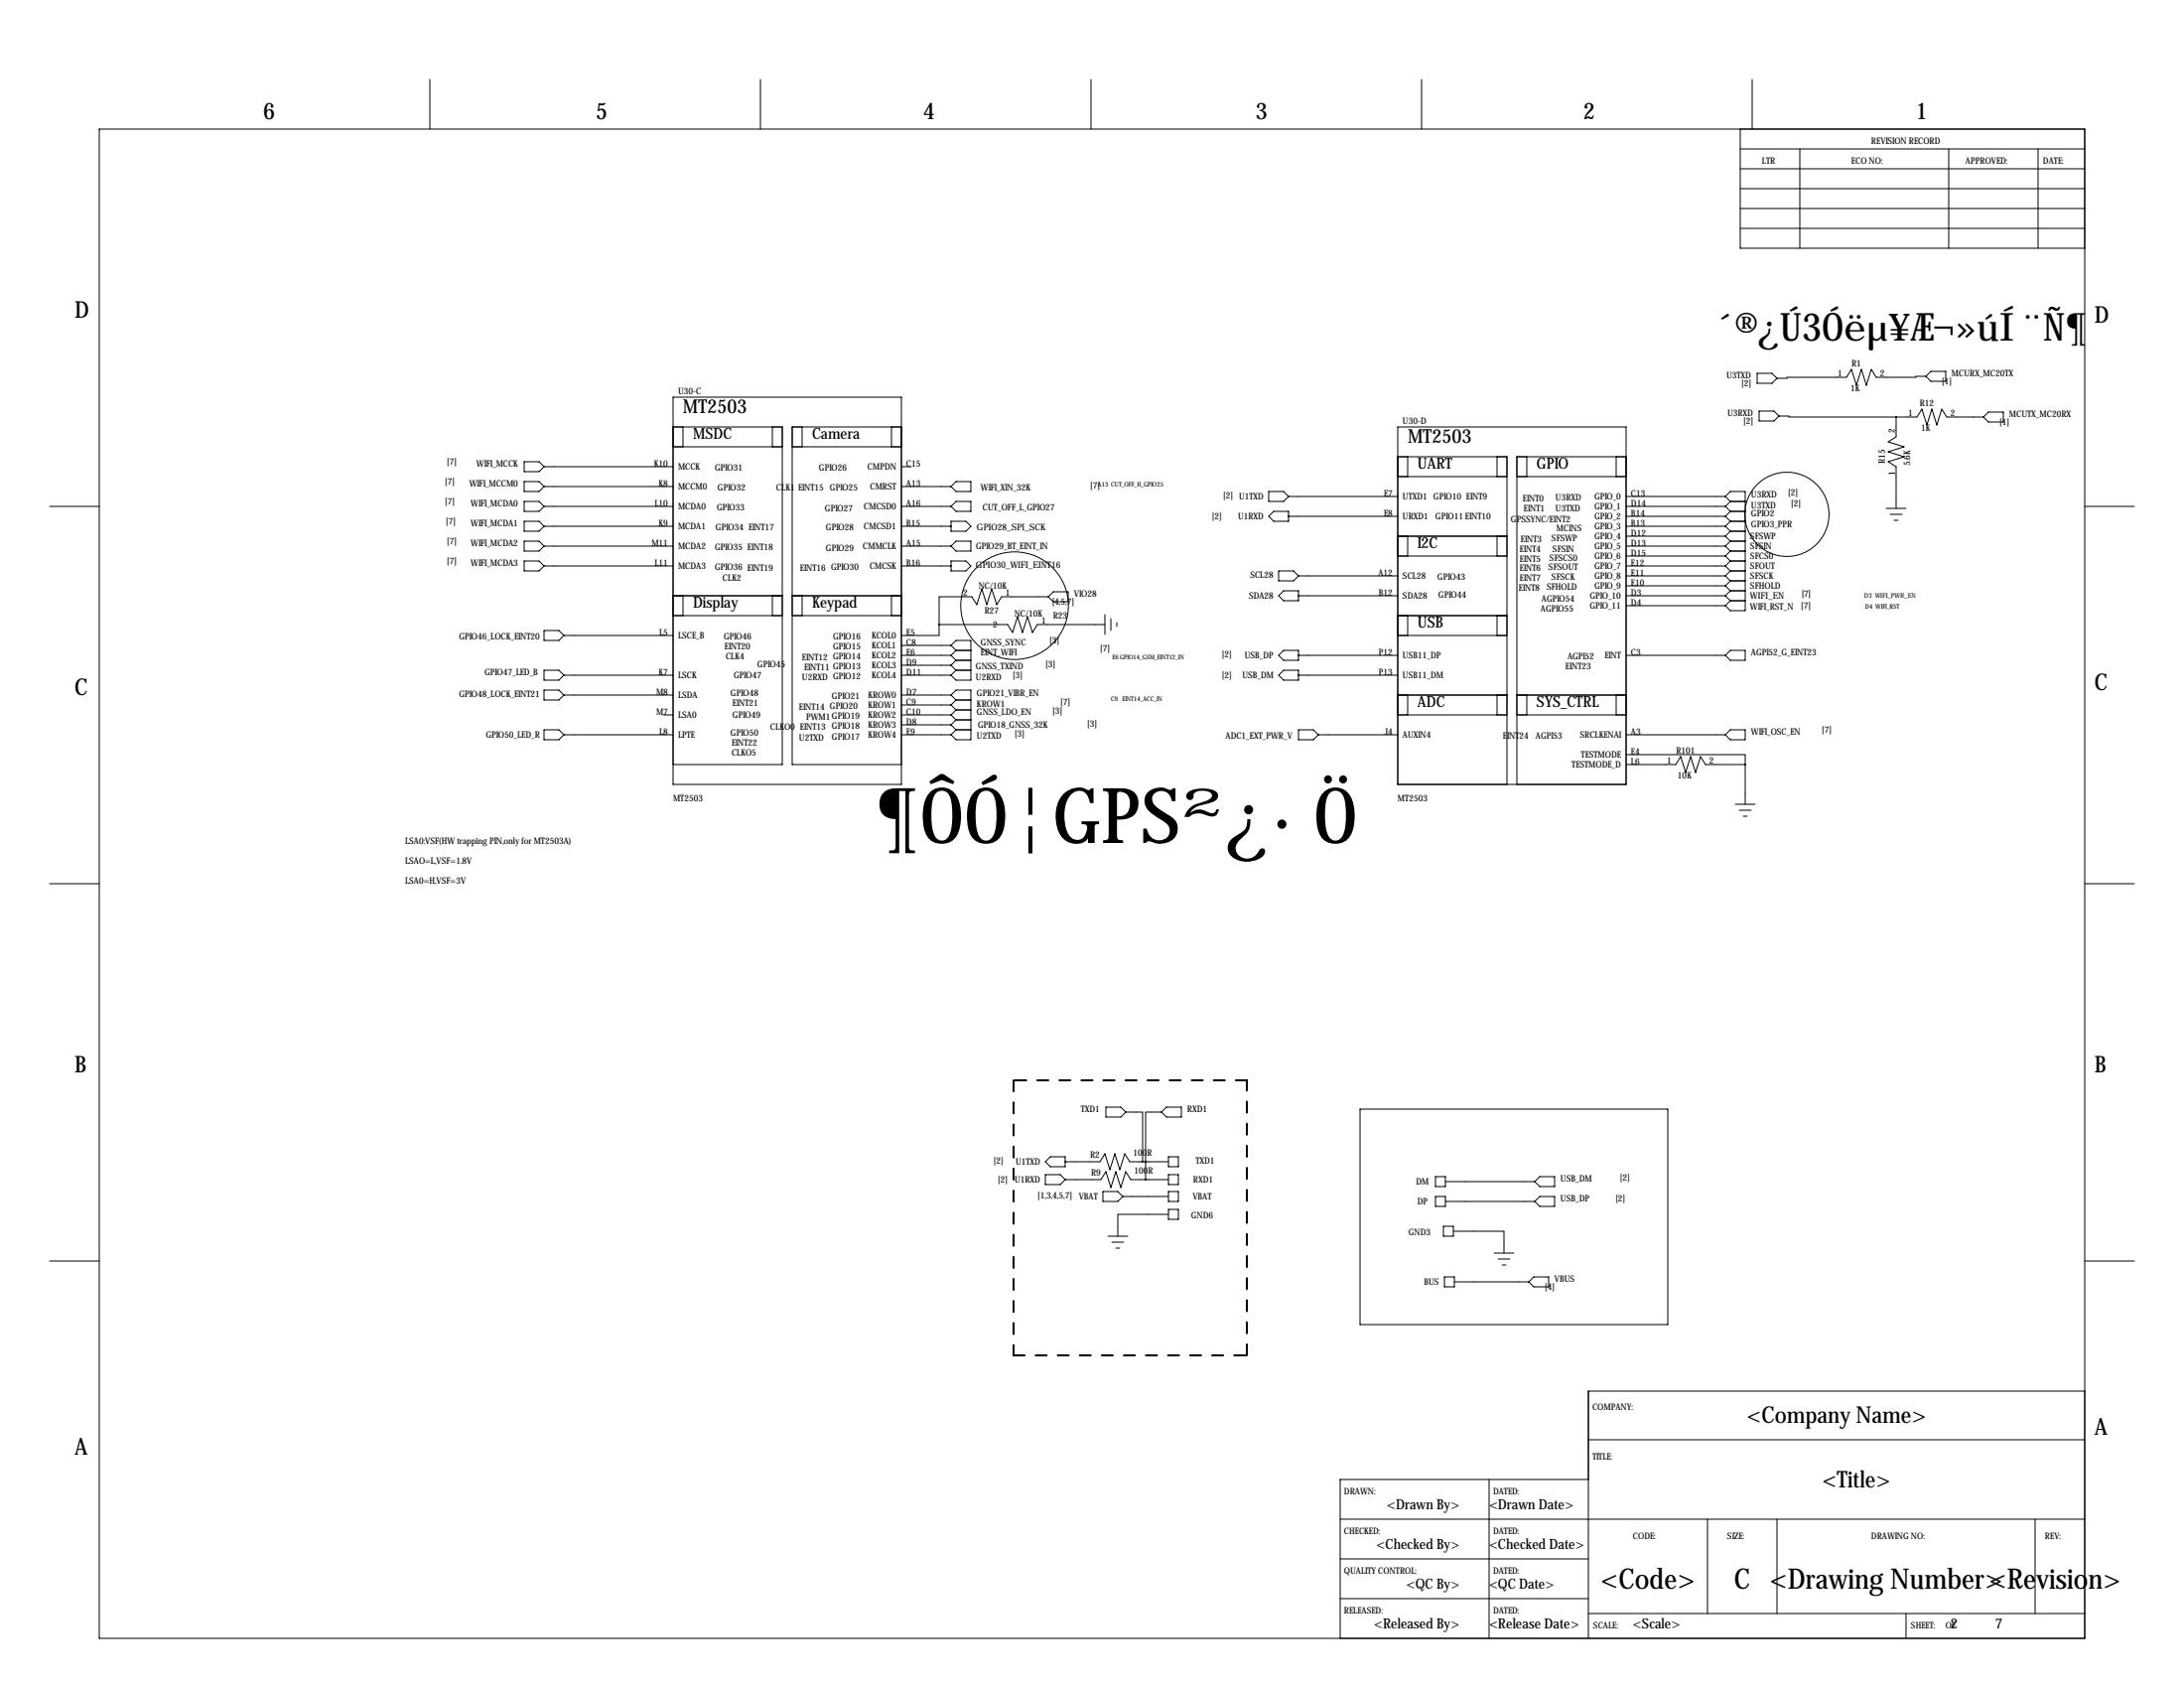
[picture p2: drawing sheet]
<svg xmlns="http://www.w3.org/2000/svg" width="559mm" height="432mm" viewBox="0 0 559 432" stroke-linecap="round" stroke-linejoin="round" font-family="sans-serif">
<g fill="none" stroke="#000" stroke-width=".25">
<path d="M25.4 33h508v386.1h-508zM110 20.3v12.7M194.6 20.3v12.7M279.1 20.3v12.7M363.7 20.3v12.7M445.3 38.1h88.1M445.3 33v30.5h88.1M448.3 20.3v12.7M460.5 38.1v25.4M498.6 38.1v25.4M521.5 38.1v25.4M445.3 48.3h88.1"/>
<path d="M445.3 43.2h88.1M445.3 53.3h88.1M445.3 58.4h88.1M449.6 95.5h3.8l1.3 1.3-1.3 1.2h-3.8zM492.8 96.3h-2.6v.2h-10.1l-1.3-2-1.3 4.1-1.3-4.1-1.2 4.1-1.3-4.1-1.3 2h-15.2v.3h-2.5M494 95h3.8v2.5h-3.8l-1.2-1.2zM134.1 118.1h3.8l1.3 1.3-1.3 1.2h-3.8zM139.2 119.4h33M172.2 101.6h58.4v99.1h-58.4zM172.2 109.2h28v86.4h-28M172.2 114.3h28M174.8 109.2v5.1"/>
<path d="M197.6 109.2v5.1M202.7 114.3h27.9M205.2 109.2v5.1M228.1 109.2v5.1M230.6 109.2h-27.9v86.4h27.9M230.6 119.4h2.6M357.6 109.2h58.5v91.5h-58.5zM357.6 116.8h28v83.9M360.2 116.8v5.1M383 116.8v5.1M390.7 116.8v5.1M413.5 116.8v5.1"/>
<path d="M416.1 116.8h-28v83.9M450.1 105.2h3.8l1.3 1.2-1.3 1.3h-3.8zM455.2 106.4h2.5v.3h27.4M485.1 106.7h5.4l1.2-2.1 1.3 4.1 1.3-4.1 1.3 4.1 1.2-4.1 1.3 2.1h9.4M485.1 106.7v5.1l-2 1.2 4.1 1.3-4.1 1.3 4.1 1.2-4.1 1.3 2 1.3v10.6M508.8 105.4h3.8v2.5h-3.8l-1.3-1.2zM12.7 129.5h12.7M134.1 128.3h3.8l1.3 1.2-1.3 1.3h-3.8zM134.1 123.2h3.8l1.3 1.3-1.3 1.2h-3.8zM134.1 133.3h3.8l1.3 1.3-1.3 1.3h-3.8zM134.1 138.4h3.8l1.3 1.3-1.3 1.3h-3.8zM139.2 129.5h33"/>
<path d="M139.2 124.5h33M139.2 134.6h33M139.2 139.7h33M230.6 129.5h12.7M230.6 124.5h12.7M230.6 134.6h12.7M230.6 139.7h12.7M243.3 124.5l1.3-1.3h3.8v2.5h-3.8zM243.3 133.3h3.8l1.3 1.3-1.3 1.3h-3.8zM244.6 128.3h3.8v2.5h-3.8l-1.3-1.3zM244.6 138.4h3.8v2.6h-3.8l-1.3-1.3zM324.6 125.7h3.8l1.3 1.3-1.3 1.3h-3.8z"/>
<path d="M324.6 132.1l1.3-1.3h3.8v2.5h-3.8zM329.7 132.1h27.9M329.7 127h27.9M357.6 121.9h28M357.6 137.2h28M360.2 137.2v5M383 137.2v5M388.1 121.9h28M416.1 129.5h25.4M416.1 134.6h25.4M416.1 139.7h25.4M416.1 137.2h25.4"/>
<path d="M416.1 132.1h25.4M416.1 127h25.4M441.5 127l1.2-1.3h3.8v30.5h-3.8l-1.2-1.3M441.5 137.2l1.2 1.2M441.5 139.7l1.2 1.3M441.5 127l1.2 1.3M441.5 129.5l1.2 1.3M441.5 134.6l1.2 1.3M441.5 132.1l1.2 1.2M442.7 128.3h3.8M442.7 133.3h3.8M442.7 130.8h3.8"/>
<path d="M442.7 138.4h3.8M442.7 135.9l-1.2 1.3M442.7 135.9h3.8M442.7 138.4l-1.2 1.3M442.7 128.3l-1.2 1.2M442.7 133.3l-1.2 1.3M442.7 130.8l-1.2 1.3M482.6 130h5.1M483.6 131.6h3.1M484.6 133.1h1M533.4 129.5h12.7M134.1 143.5h3.8l1.3 1.3-1.3 1.2h-3.8z"/>
<path d="M139.2 144.8h33M172.2 152.4h28M172.2 157.5h28M174.8 152.4v5.1M197.6 152.4v5.1M202.7 152.4h27.9M202.7 157.5h27.9M205.2 152.4v5.1M228.1 152.4v5.1M230.6 144.8h12.7M240.3 159.8v2.8h-9.7M240.3 159.8h17.5l1.3 2 1.2-4.1 1.3 4.1 1.3-4.1 1.3 4.1 1.2-2h17.3"/>
<path d="M243.3 143.5h3.8l1.3 1.3-1.3 1.2h-3.8zM268.2 152.7h-11.9l-1.3 2-1.3-4.1-1.2 4.1-1.3-4.1-1.3 4.1-1.2-2h-8.4v7.1M269.5 151.4h3.8v2.5h-3.8l-1.3-1.2zM282.7 157.2v5.1M284.2 158.2v3.1M285.8 159.3v1M327.2 152.4l1.2-1.3h3.8v2.6h-3.8zM327.2 146h3.8l1.2 1.3-1.2 1.3h-3.8zM332.2 152.4h25.4M332.2 147.3h25.4M357.6 157.5h28M357.6 142.2h28"/>
<path d="M360.2 157.5v5.1M383 157.5v5.1M416.1 152.4h25.4M416.1 144.8h25.4M416.1 142.2h25.4M416.1 147.3h25.4M416.1 149.9h25.4M416.1 154.9h25.4M441.5 142.2l1.2 1.3M441.5 144.8l1.2 1.2M441.5 147.3l1.2 1.3M441.5 149.9l1.2 1.2"/>
<path d="M441.5 152.4l1.2 1.3M442.7 146h3.8M442.7 148.6h3.8M442.7 141h3.8M442.7 141l-1.2 1.2M442.7 143.5h3.8M442.7 143.5l-1.2 1.3M442.7 146l-1.2 1.3M442.7 148.6l-1.2 1.3M442.7 151.1h3.8M442.7 153.7h3.8M442.7 153.7l-1.2 1.2"/>
<path d="M442.7 151.1l-1.2 1.3M139.2 171.4h3.8l1.3 1.3-1.3 1.3h-3.8zM139.2 176.5h3.8l1.3 1.3-1.3 1.3h-3.8zM139.2 161.3h3.8l1.3 1.3-1.3 1.2h-3.8zM144.3 177.8h27.9M144.3 162.6h27.9M144.3 172.7h27.9M230.6 177.8h12.7M230.6 172.7h12.7M230.6 165.1h12.7M230.6 170.2h12.7M230.6 167.6h12.7"/>
<path d="M243.3 165.1l1.3-1.3h3.8v10.2h-3.8l-1.3-1.3M243.3 177.8l1.3-1.3h3.8v12.7h-3.8l-1.3-1.2M243.3 177.8l1.3 1.3M243.3 165.1l1.3 1.3M243.3 167.6l1.3 1.3M243.3 170.2l1.3 1.2M244.6 168.9h3.8M244.6 166.4h3.8M244.6 171.4h3.8M244.6 179.1h3.8M244.6 179.1l-1.3 1.2M244.6 166.4l-1.3 1.2"/>
<path d="M244.6 168.9l-1.3 1.3M244.6 171.4l-1.3 1.3M327.2 167.6l1.2-1.2h3.8v2.5h-3.8zM327.2 172.7l1.2-1.3h3.8v2.6h-3.8zM332.2 172.7h25.4M332.2 167.6h25.4M357.6 177.8h28M357.6 162.6h28M360.2 177.8v5.1M383 177.8v5.1M388.1 177.8h28M390.7 177.8v5.1"/>
<path d="M413.5 177.8v5.1M416.1 167.6h25.4M442.7 166.4h3.8v2.5h-3.8l-1.2-1.3zM139.2 186.7h3.8l1.3 1.3-1.3 1.2h-3.8zM144.3 188h27.9M169.7 182.9h2.5M230.6 182.9h12.7M230.6 188h12.7M230.6 180.3h12.7M230.6 185.4h12.7M243.3 185.4l1.3 1.3M243.3 182.9l1.3 1.2"/>
<path d="M243.3 180.3l1.3 1.3M244.6 186.7h3.8M244.6 186.7l-1.3 1.3M244.6 184.1h3.8M244.6 184.1l-1.3 1.3M244.6 181.6h3.8M244.6 181.6l-1.3 1.3M332.2 186.7h3.8l1.3 1.3-1.3 1.2h-3.8zM337.3 188h20.3M357.6 182.9h28M388.1 182.9h28M416.1 193h30.4v2.6"/>
<path d="M416.1 195.6h12.7l1.2-2.1 1.3 4.1 1.3-4.1 1.2 4.1 1.3-4.1 1.3 2.1h10.1M416.1 188h25.4M441.5 188l1.2-1.3h3.8v2.5h-3.8zM446.5 195.6v10.1M444 205.7h5.1M445 207.3h3.1M446 208.8h1M12.7 226.1h12.7M533.4 226.1h12.7M267.5 297.2l1.2-1.3h3.8v2.5h-3.8zM272.5 297.2h8.9l1.3-2.1 1.3 4.1 1.2-4.1 1.3 4.1 1.3-4.1 1.3 2.1h9.9M283 283.2h3.8l1.2 1.3-1.2 1.3h-3.8z"/>
<path d="M288 284.5h4.4v12.7M297.2 284.5h-4.1v17.3M298.4 283.2h3.9v2.6h-3.9l-1.2-1.3zM299 295.9h2.5v2.5h-2.5zM348 283.7h78.7v55.1h-78.7zM267.5 300.5h3.8l1.2 1.3-1.2 1.2h-3.8zM272.5 301.8h9.2l1.3-2.1 1.2 4.1 1.3-4.1 1.3 4.1 1.2-4.1 1.3 2.1h9.7M282.2 304.8h3.8l1.3 1.3-1.3 1.2h-3.8zM283.5 316.2h5M284.5 317.8h3M285.5 319.3h1M287.3 306.1h11.7"/>
<path d="M299 310.6h-13v5.6M299 300.5h2.5v2.5h-2.5zM299 304.8h2.5v2.5h-2.5zM299 309.4h2.5v2.5h-2.5zM367.3 306.1h2.5v2.5h-2.5zM367.3 301h2.5v2.5h-2.5zM369.3 313.7h2.6v2.5h-2.6zM369.8 307.3h22.9M369.8 302.3h22.9M371.9 315h12.9v5.5M392.7 302.3l1.3-1.3h3.8v2.5h-3.8zM394 306.1h3.8v2.5h-3.8l-1.3-1.3z"/>
<path d="M12.7 322.6h12.7M369.6 326.6h2.5v2.6h-2.5zM372.1 327.9h19.1M382.3 320.5h5M383.3 322.1h3M384.3 323.6h1M391.2 327.9l1.2-1.3h3.8v2.6h-3.8zM533.4 322.6h12.7M533.4 355.9h-127v63.2M381 378.5v40.6M406.4 368.3h127M406.4 378.5h-63.5v40.6"/>
<path d="M342.9 388.6h190.5M342.9 398.8h63.5M436.9 388.6v24.1M454.7 388.6v24.1M520.7 388.6v24.1M342.9 408.9h63.5M406.4 412.7h127M487.7 412.7v6.4"/>
<circle cx="457.2" cy="131.6" r="10.8"/>
<circle cx="259.6" cy="154.9" r="13.8"/>
</g>
<path d="M259.3 276.4v70.3M319 276.4h-59.7M259.3 346.7h59.7M319 346.7v-70.3" fill="none" stroke="#000" stroke-width=".51" stroke-dasharray="2.8 2.8"/>
<path d="M446.5 195.6a.05 .05 0 0 0 .1 0 .05 .05 0 0 0-.1 0zM485.1 106.7a.05 .05 0 0 0 .1 0 .05 .05 0 0 0-.1 0zM292.3 297.2a.05 .05 0 0 0 .1 0 .05 .05 0 0 0-.1 0z" fill="#000" stroke="#000" stroke-width=".51"/>
<text font-size="19.7" x="224" y="215.6">¶ÔÓ¦GPS²¿·Ö</text>
<text font-size="9.9" x="438.4" y="87.1">´®¿Ú3Óëµ¥Æ¬»úÍ¨Ñ¶</text>
<g font-size="7.3">
<text x="409.6" y="406.3">&lt;Code&gt;</text>
<text x="443.7" y="406.3">C &lt;Drawing Number&gt;</text>
<text x="509" y="406.3">&lt;Revision&gt;</text>
</g>
<g font-size="5.9">
<text x="67.3" y="30.5">6</text>
<text x="152.4" y="30.5">5</text>
<text x="236.2" y="30.5">4</text>
<text x="321.3" y="30.5">3</text>
<text x="405.1" y="30.5">2</text>
<text x="490.2" y="30.5">1</text>
<text x="19" y="81.3">D</text>
<text x="535.9" y="82.6">D</text>
<text x="19" y="177.8">C</text>
<text x="535.9" y="176.5">C</text>
<text x="19" y="274.3">B</text>
<text x="535.9" y="274.3">B</text>
<text x="447" y="363.9">&lt;Company Name&gt;</text>
<text x="535.9" y="367">A</text>
<text x="19" y="372.1">A</text>
<text x="466.3" y="380.4">&lt;Title&gt;</text>
</g>
<g font-size="4.9">
<text x="174.8" y="105.7">MT2503</text>
<text x="360.2" y="113.3">MT2503</text>
</g>
<g font-size="4">
<text x="177.3" y="112.3">MSDC</text>
<text x="207.8" y="112.3">Camera</text>
<text x="362.7" y="119.9">UART</text>
<text x="393.2" y="119.9">GPIO</text>
<text x="362.7" y="140.2">I2C</text>
<text x="177.3" y="155.4">Display</text>
<text x="207.8" y="155.4">Keypad</text>
<text x="362.7" y="160.5">USB</text>
<text x="362.7" y="180.8">ADC</text>
<text x="393.2" y="180.8">SYS_CTRL</text>
</g>
<g font-size="3.6">
<text x="354.9" y="386">&lt;Drawn By&gt;</text>
<text x="381" y="386">&lt;Drawn Date&gt;</text>
<text x="352.2" y="396.2">&lt;Checked By&gt;</text>
<text x="381" y="396.2">&lt;Checked Date&gt;</text>
<text x="359.9" y="406.3">&lt;QC By&gt;</text>
<text x="381" y="406.3">&lt;QC Date&gt;</text>
<text x="351.6" y="416.5">&lt;Released By&gt;</text>
<text x="381" y="416.5">&lt;Release Date&gt;</text>
<text x="417.8" y="416.5">&lt;Scale&gt;</text>
<text x="499.1" y="416.5">2</text>
<text x="510.5" y="416.5">7</text>
</g>
<g font-size="2.3">
<text x="450.8" y="41.9">LTR</text>
<text x="473.7" y="41.9">ECO NO:</text>
<text x="478.8" y="36.8">REVISION RECORD</text>
<text x="502.9" y="41.9">APPROVED:</text>
<text x="522.7" y="41.9">DATE:</text>
<text x="473.7" y="93.7">R1</text>
<text x="173.5" y="100.8">U30-C</text>
<text x="441.7" y="96.8">U3TXD</text>
<text x="445.6" y="98.8">[2]</text>
<text x="470.2" y="96.3">1</text>
<text x="473.5" y="100.1">1K</text>
<text x="481.1" y="96.3">2</text>
<text x="496.9" y="98.3">[1]</text>
<text x="499.4" y="96.3">MCURX_MC20TX</text>
<text x="442" y="106.4">U3RXD</text>
<text x="488.3" y="106.4">1</text>
<text x="491.2" y="103.9">R12</text>
<text x="499.1" y="106.4">2</text>
<text x="514.1" y="106.7">MCUTX_MC20RX</text>
<text x="358.9" y="108.5">U30-D</text>
<text x="446.1" y="108.5">[2]</text>
<text x="484.9" y="110.7" transform="rotate(-90 484.9 110.7)">2</text>
<text x="491.6" y="110.2">1K</text>
<text x="511.6" y="108.7">[1]</text>
<text x="114.3" y="118.9">[7]</text>
<text x="121.9" y="119.4">WIFI_MCCK</text>
<text x="167.4" y="119.4">K10</text>
<text x="231.9" y="119.4">C15</text>
<text x="482.3" y="118.7" transform="rotate(-90 482.3 118.7)">R15</text>
<text x="488.7" y="119.1" transform="rotate(-90 488.7 119.1)">5.6K</text>
<text x="113.8" y="124">[7]</text>
<text x="120.1" y="124.5">WIFI_MCCM0</text>
<text x="168.6" y="124.5">K8</text>
<text x="173.5" y="125.2">MCCM0</text>
<text x="173.5" y="120.1">MCCK</text>
<text x="182.9" y="120.4">GPIO31</text>
<text x="183.6" y="125.5">GPIO32</text>
<text x="198.6" y="125.5">CLK1</text>
<text x="204.2" y="125.5">EINT15 GPIO25</text>
<text x="209.5" y="120.4">GPIO26</text>
<text x="222" y="120.1">CMPDN</text>
<text x="222.6" y="125.2">CMRST</text>
<text x="231.9" y="124.5">A13</text>
<text x="251" y="125.5">WIFI_XIN_32K</text>
<text x="278.9" y="125">[7]</text>
<text x="484.9" y="121.6" transform="rotate(-90 484.9 121.6)">1</text>
<text x="113.8" y="129">[7]</text>
<text x="120.5" y="129.5">WIFI_MCDA0</text>
<text x="167.5" y="129.5">L10</text>
<text x="173.5" y="130.3">MCDA0</text>
<text x="183.4" y="130.6">GPIO33</text>
<text x="211.1" y="130.8">GPIO27</text>
<text x="221.1" y="130.3">CMCSD0</text>
<text x="231.9" y="129.5">A16</text>
<text x="251.5" y="130.6">CUT_OFF_L_GPIO27</text>
<text x="313" y="127.5">[2] U1TXD</text>
<text x="354.1" y="127">E7</text>
<text x="358.9" y="127.8">UTXD1 GPIO10 EINT9</text>
<text x="389.6" y="128.3">EINT0</text>
<text x="389.9" y="130.8">EINT1</text>
<text x="398" y="130.8">U3TXD</text>
<text x="398" y="128">U3RXD</text>
<text x="407.9" y="127.8">GPIO_0</text>
<text x="407.9" y="130.3">GPIO_1</text>
<text x="417.3" y="127">C13</text>
<text x="417.3" y="129.5">D14</text>
<text x="448.1" y="127.3">U3RXD</text>
<text x="448.1" y="130">U3TXD</text>
<text x="457.5" y="126.8">[2]</text>
<text x="458.3" y="129.5">[2]</text>
<text x="114.1" y="134.1">[7]</text>
<text x="120.5" y="134.6">WIFI_MCDA1</text>
<text x="168.6" y="134.6">K9</text>
<text x="173.5" y="135.4">MCDA1</text>
<text x="183.1" y="135.6">GPIO34 EINT17</text>
<text x="211.3" y="135.6">GPIO28</text>
<text x="221.1" y="135.4">CMCSD1</text>
<text x="231.9" y="134.6">B15</text>
<text x="249.9" y="135.6">GPIO28_SPI_SCK</text>
<text x="310.1" y="132.9">[2]</text>
<text x="316.8" y="132.8">U1RXD</text>
<text x="354.1" y="132.1">E8</text>
<text x="358.9" y="132.8">URXD1</text>
<text x="367.3" y="132.8">GPIO11 EINT10</text>
<text x="386.6" y="133.6">GPSSYNC/EINT2</text>
<text x="398.3" y="135.9">MCINS</text>
<text x="407.9" y="132.8">GPIO_2</text>
<text x="407.9" y="135.4">GPIO_3</text>
<text x="407.9" y="137.9">GPIO_4</text>
<text x="417.3" y="132.1">B14</text>
<text x="417.3" y="134.6">B13</text>
<text x="417.3" y="137.2">D12</text>
<text x="447.8" y="137.9">SFSWP</text>
<text x="448.1" y="134.8">GPIO3_PPR</text>
<text x="448.1" y="132.1">GPIO2</text>
<text x="114.3" y="139.2">[7]</text>
<text x="120.5" y="139.7">WIFI_MCDA2</text>
<text x="166.7" y="139.7">M11</text>
<text x="173.5" y="140.5">MCDA2</text>
<text x="182.9" y="140.7">GPIO35 EINT18</text>
<text x="211.3" y="141">GPIO29</text>
<text x="220.8" y="140.5">CMMCLK</text>
<text x="231.9" y="139.7">A15</text>
<text x="249.7" y="140.5">GPIO29_BT_EINT_IN</text>
<text x="388.9" y="141.2">EINT4</text>
<text x="388.9" y="143.8">EINT5</text>
<text x="389.1" y="138.7">EINT3</text>
<text x="396.5" y="143.5">SFSCS0</text>
<text x="397" y="138.4">SFSWP</text>
<text x="397.3" y="141.2">SFSIN</text>
<text x="407.9" y="140.5">GPIO_5</text>
<text x="407.9" y="143">GPIO_6</text>
<text x="417.3" y="139.7">D13</text>
<text x="417.3" y="142.2">D15</text>
<text x="447.8" y="143">SFCS0</text>
<text x="447.8" y="140.5">SFSIN</text>
<text x="114.3" y="144.3">[7]</text>
<text x="120.5" y="144.8">WIFI_MCDA3</text>
<text x="167.5" y="144.8">L11</text>
<text x="173.5" y="145.5">MCDA3</text>
<text x="182.9" y="145.8">GPIO36 EINT19</text>
<text x="184.9" y="148.6">CLK2</text>
<text x="204.7" y="146.1">EINT16 GPIO30</text>
<text x="222.5" y="145.5">CMCSK</text>
<text x="231.9" y="144.8">B16</text>
<text x="249.7" y="145.3">GPIO30_WIFI_EINT16</text>
<text x="319.9" y="147.9">SCL28</text>
<text x="352.7" y="147.3">A12</text>
<text x="358.9" y="148.1">SCL28</text>
<text x="367.8" y="148.3">GPIO43</text>
<text x="388.9" y="146.1">EINT6</text>
<text x="388.9" y="148.6">EINT7</text>
<text x="396.2" y="145.8">SFSOUT</text>
<text x="397" y="148.3">SFSCK</text>
<text x="407.9" y="145.5">GPIO_7</text>
<text x="407.9" y="148.1">GPIO_8</text>
<text x="417.3" y="144.8">E12</text>
<text x="417.3" y="147.3">E11</text>
<text x="417.3" y="149.9">E10</text>
<text x="447.8" y="145.5">SFOUT</text>
<text x="447.8" y="148.1">SFSCK</text>
<text x="246.5" y="152.4">2</text>
<text x="250.4" y="150.6">NC/10K</text>
<text x="257.3" y="152.4">1</text>
<text x="269.2" y="154.7">[4,5,7]</text>
<text x="274.8" y="152.7">VIO28</text>
<text x="319.6" y="153.2">SDA28</text>
<text x="352.8" y="152.4">B12</text>
<text x="358.9" y="153.2">SDA28</text>
<text x="368" y="152.9">GPIO44</text>
<text x="388.6" y="151.1">EINT8</text>
<text x="394.5" y="153.9">AGPIO54</text>
<text x="395.7" y="150.9">SFHOLD</text>
<text x="406.7" y="153.2">GPIO_10</text>
<text x="406.7" y="155.7">GPIO_11</text>
<text x="407.9" y="150.6">GPIO_9</text>
<text x="417.3" y="152.4">D3</text>
<text x="417.3" y="154.9">D4</text>
<text x="447.8" y="150.6">SFHOLD</text>
<text x="447.8" y="156">WIFI_RST_N</text>
<text x="447.8" y="153.2">WIFI_EN</text>
<text x="460.8" y="155.7">[7]</text>
<text x="461.1" y="152.7">[7]</text>
<text x="251.9" y="157">R27</text>
<text x="254.1" y="160.5">2</text>
<text x="259.5" y="157.7">NC/10K</text>
<text x="266.4" y="159.5">1</text>
<text x="269.4" y="158.3">R23</text>
<text x="394.2" y="156.5">AGPIO55</text>
<text x="117.5" y="163.6">GPIO46_LOCK_EINT20</text>
<text x="168.7" y="162.6">L5</text>
<text x="173.5" y="163.3">LSCE_B</text>
<text x="185.2" y="163.6">GPIO46</text>
<text x="185.4" y="166.1">EINT20</text>
<text x="213.1" y="166.1">GPIO15</text>
<text x="213.1" y="163.6">GPIO16</text>
<text x="223" y="165.9">KCOL1</text>
<text x="223" y="163.3">KCOL0</text>
<text x="231.9" y="165.1">C8</text>
<text x="231.9" y="167.6">E6</text>
<text x="231.9" y="162.6">E5</text>
<text x="251" y="165.1">GNSS_SYNC</text>
<text x="251" y="167.6">EINT_WIFI</text>
<text x="268.5" y="164.6">[3]</text>
<text x="281.5" y="166.6">[7]</text>
<text x="352.8" y="167.6">P12</text>
<text x="417.3" y="167.6">C3</text>
<text x="448.1" y="167.6">AGPI52_G_EINT23</text>
<text x="124" y="172.7">GPIO47_LED_B</text>
<text x="168.6" y="172.7">K7</text>
<text x="173.5" y="173.5">LSCK</text>
<text x="185.7" y="168.7">CLK4</text>
<text x="187.7" y="173.5">GPIO47</text>
<text x="193.8" y="170.7">GPIO45</text>
<text x="205.2" y="168.9">EINT12 GPIO14</text>
<text x="205.2" y="174">U2RXD GPIO12</text>
<text x="205.7" y="171.5">EINT11 GPIO13</text>
<text x="223" y="170.9">KCOL3</text>
<text x="223" y="168.4">KCOL2</text>
<text x="223" y="173.5">KCOL4</text>
<text x="231.9" y="170.2">D9</text>
<text x="231.9" y="172.7">D11</text>
<text x="249.7" y="171.2">GNSS_TXIND</text>
<text x="249.7" y="174">U2RXD</text>
<text x="259.1" y="173.5">[3]</text>
<text x="267.5" y="170.7">[3]</text>
<text x="312.7" y="168.2">[2]</text>
<text x="312.7" y="173.5">[2]</text>
<text x="317.8" y="173.5">USB_DM</text>
<text x="318.5" y="168.4">USB_DP</text>
<text x="352.8" y="172.7">P13</text>
<text x="358.9" y="168.4">USB11_DP</text>
<text x="358.9" y="173.5">USB11_DM</text>
<text x="400.6" y="171.2">EINT23</text>
<text x="401.1" y="168.7">AGPI52</text>
<text x="410.6" y="168.4">EINT</text>
<text x="117.5" y="178.3">GPIO48_LOCK_EINT21</text>
<text x="167.9" y="177.8">M8</text>
<text x="173.5" y="178.6">LSDA</text>
<text x="186.9" y="178.1">GPIO48</text>
<text x="212.9" y="178.8">GPIO21</text>
<text x="222.1" y="178.6">KROW0</text>
<text x="231.9" y="177.8">D7</text>
<text x="249.9" y="178.1">GPIO21_VIBR_EN</text>
<text x="167.9" y="182.9">M7</text>
<text x="173.5" y="183.6">LSA0</text>
<text x="187.5" y="183.6">GPIO49</text>
<text x="187.5" y="180.6">EINT21</text>
<text x="204.5" y="181.6">EINT14 GPIO20</text>
<text x="206.2" y="184.1">PWM1 GPIO19</text>
<text x="222.1" y="181.1">KROW1</text>
<text x="222.1" y="183.6">KROW2</text>
<text x="231.9" y="180.3">C9</text>
<text x="231.9" y="182.9">C10</text>
<text x="231.9" y="185.4">D8</text>
<text x="249.9" y="182.9">GNSS_LDO_EN</text>
<text x="249.9" y="180.8">KROW1</text>
<text x="269.3" y="182.6">[3]</text>
<text x="271.3" y="180.3">[7]</text>
<text x="278.2" y="185.9">[3]</text>
<text x="124.3" y="188.7">GPIO50_LED_R</text>
<text x="168.7" y="188">L8</text>
<text x="173.5" y="188.7">LPTE</text>
<text x="186.9" y="188.2">GPIO50</text>
<text x="187.2" y="190.8">EINT22</text>
<text x="197.1" y="186.7">CLKO0 EINT13 GPIO18</text>
<text x="204.5" y="189.5">U2TXD</text>
<text x="212.9" y="189.2">GPIO17</text>
<text x="222.1" y="188.7">KROW4</text>
<text x="222.1" y="186.2">KROW3</text>
<text x="231.9" y="188">E9</text>
<text x="249.9" y="189">U2TXD</text>
<text x="250.2" y="186.2">GPIO18_GNSS_32K</text>
<text x="259.6" y="188.5">[3]</text>
<text x="313.6" y="189">ADC1_EXT_PWR_V</text>
<text x="354.4" y="188">J4</text>
<text x="358.9" y="188.7">AUXIN4</text>
<text x="384.6" y="189">EINT24</text>
<text x="392.9" y="189">AGPI53</text>
<text x="404.2" y="188.7">SRCLKENAI</text>
<text x="417.3" y="188">A3</text>
<text x="448.1" y="188">WIFI_OSC_EN</text>
<text x="466.1" y="187.5">[7]</text>
<text x="187.2" y="193.3">CLKO5</text>
<text x="402.1" y="196.3">TESTMODE_D</text>
<text x="404.5" y="193.8">TESTMODE</text>
<text x="417.3" y="193">E4</text>
<text x="417.3" y="195.6">L6</text>
<text x="426.5" y="195.3">1</text>
<text x="428.9" y="192.8">R101</text>
<text x="437.4" y="195.3">2</text>
<text x="429.3" y="199.1">10K</text>
<text x="172.2" y="205">MT2503</text>
<text x="357.6" y="205">MT2503</text>
<text x="103.6" y="215.9">LSA0:VSF(HW trapping PIN,only for MT2503A)</text>
<text x="103.6" y="221">LSAO=L,VSF=1.8V</text>
<text x="103.6" y="226.1">LSA0=H,VSF=3V</text>
<text x="276.6" y="284.5">TXD1</text>
<text x="303.8" y="284.5">RXD1</text>
<text x="254.3" y="297.7">[2]</text>
<text x="259.9" y="297.9">U1TXD</text>
<text x="278.9" y="296.2">R2</text>
<text x="289.9" y="295.7">100R</text>
<text x="305.9" y="297.7">TXD1</text>
<text x="255.3" y="302.5">[2]</text>
<text x="259.6" y="302.5">U1RXD</text>
<text x="279.2" y="300.7">R9</text>
<text x="290.2" y="300.2">100R</text>
<text x="305.3" y="302.5">RXD1</text>
<text x="362.3" y="303">DM</text>
<text x="399.3" y="302.3">USB_DM</text>
<text x="414.5" y="302">[2]</text>
<text x="265.5" y="306.7">[1,3,4,5,7]</text>
<text x="276" y="306.8">VBAT</text>
<text x="304.8" y="311.7">GND6</text>
<text x="305.2" y="306.8">VBAT</text>
<text x="362.7" y="308.1">DP</text>
<text x="399.3" y="307.3">USB_DP</text>
<text x="413.3" y="307.4">[2]</text>
<text x="360.4" y="316">GND3</text>
<text x="364.4" y="328.7">BUS</text>
<text x="395.3" y="330">[4]</text>
<text x="397.8" y="327.9">VBUS</text>
<text x="407.4" y="360.7">COMPANY:</text>
<text x="407.4" y="373.4">TITLE:</text>
<text x="343.9" y="382.3">DRAWN:</text>
<text x="382" y="382.3">DATED:</text>
<text x="343.9" y="392.4">CHECKED:</text>
<text x="382" y="392.4">DATED:</text>
<text x="417.8" y="393.7">CODE:</text>
<text x="442" y="393.7">SIZE:</text>
<text x="478.8" y="393.7">DRAWING NO:</text>
<text x="523.2" y="393.7">REV:</text>
<text x="343.9" y="402.6">QUALITY CONTROL:</text>
<text x="382" y="402.6">DATED:</text>
<text x="343.9" y="412.7">RELEASED:</text>
<text x="382" y="412.7">DATED:</text>
<text x="407.7" y="416.6">SCALE:</text>
<text x="488.9" y="416.6">SHEET:</text>
<text x="497.8" y="416.6">OF</text>
</g>
<g font-size="1.6">
<text x="280.9" y="124.5">A13 CUT_OFF_H_GPIO25</text>
<text x="477" y="152.9">D3 WIFI_PWR_EN</text>
<text x="477.3" y="155.7">D4 WIFI_RST</text>
<text x="284.6" y="168.7">E6 GPIO14_GSM_EINT12_IN</text>
<text x="284.2" y="179.3">C9 EINT14_ACC_IN</text>
</g>
</svg>
